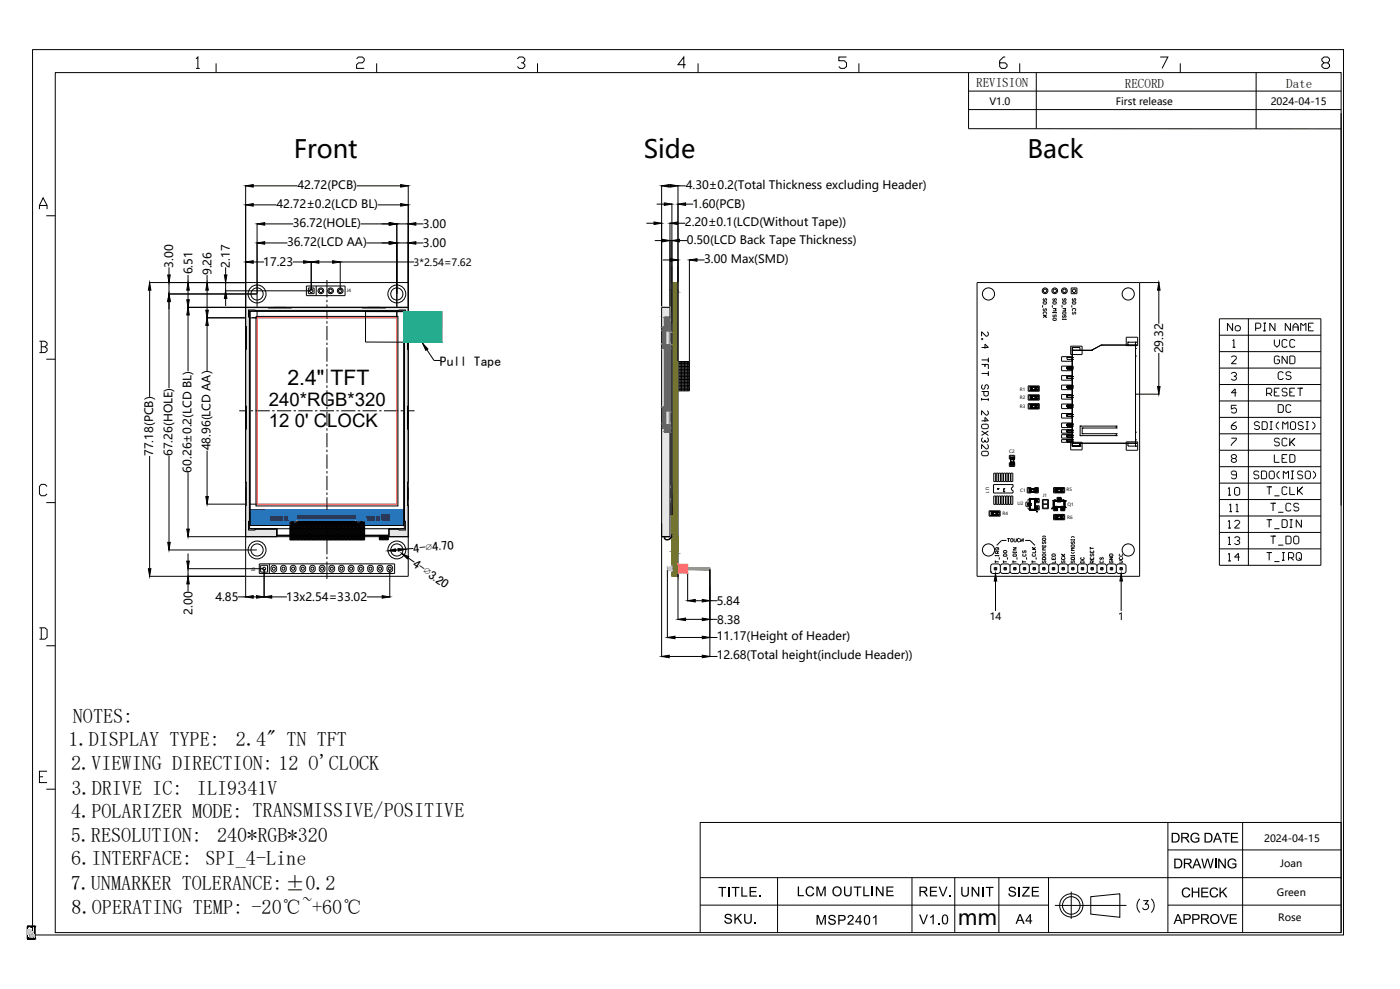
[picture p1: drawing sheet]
<svg xmlns="http://www.w3.org/2000/svg" width="841mm" height="594mm" viewBox="0 0 841 594" stroke-linecap="round" stroke-linejoin="round" font-family="sans-serif">
<!-- layer: 0 -->
<g fill="none" stroke="#000" stroke-width=".6">
<path d="M20 30h787v532h-787zM118 35l1-1v7M130 38v6M214 35l1-1h3l1 1v1l-1 2h-3l-1 1v2h5M226 38v6M311 35l1-1h2l1 1v1l-1 2h-1M314 38l1 1v1l-1 1h-2l-1-1M323 38v6M412 39h-5l4-5v7M419 38v6M509 34h-5v2h3l2 2v2l-2 1h-2l-1-1M516 38v6"/>
<path d="M604 34h-1l-2 2v4l1 1h2l1-1v-1l-1-1h-3M613 38v6M697 34h5l-4 7M709 38v6M795 38l-1-2v-1l1-1h3l1 1v1l-1 2h-3l-1 1v1l1 1h3l1-1v-1l-1-1M33 44h773v516h-773zM118 41h2M582 44v33h224M582 55h224M623 44v33M755 44v33M582 66h224"/>
<path d="M806 68v236M148 111v248M152 112h27M214 112h27M245 111v235h-156M397 111v74h5M402 112h1M407 112h5M407 111v106M24 126v-3l2-4 2 4v3M24 123h4M28 130h5"/>
<path d="M152 123h14M154 134v57M159 134h17M217 134h17M227 123h14M238 134v57M238 134h7M250 134h4M388 134h5M394 123h5M402 134v57M404 122v72"/>
<path d="M407 134h5M412 123h4M152 157h7M159 146h14M176 157h6M187 157v18M192 157h8M204 157v18M204 157h45M220 146h14M238 146h7M250 146h4"/>
<path d="M393 145h5M398 156h5M408 145h5M414 156v79h-7M419 156h4M89 170h156M90 174v64M101 177h53M102 161v4M102 170v7M113 165v5M113 174v6"/>
<path d="M124 165v5M124 174v12M135 175h52M136 161v4M136 170v5M136 179v5M184 172h23v6h-23zM185 173h4v3h-4zM190 172v6M196 168v11M627 179v1v1l1-2v2M633 179v2l1-2 1 1-1 1"/>
<path d="M639 179v2l1-2v1v1M644 173h3v3h-3zM645 179l-1 1 1 1 1-2v2M685 170v176h-98v-176h110M696 174v20M102 181v52M113 185h132M113 189v34M124 191h30M124 195v28M148 196v62M148 196v14"/>
<path d="M148 200v6M150 187h93v131h-9v3h-68v-3h-16zM150 187h93v129h-93zM154 190h85v114h-85zM161 185h84v25M161 185h14M165 185h7M175 185h-27v25M196 180v2M196 183v9M196 193v1M196 196v8"/>
<path d="M218 185h14M220 187h45v19l-45-1zM221 185h7M245 200v6M245 196v14M245 196v62M593 199l1 1v1l-1 1h-1l-2-3v3M626 183v2M627 181h2v1l-2 1zM627 189h2M627 185v1v1l1-2v2M627 189v-2l2 1-1 1"/>
<path d="M627 189l2 2M628 190l-1 1M632 183v2M633 181h2v1l-2 1zM633 185h2l-1 1 1 1h-2M633 187v1M633 188h2M633 189v1l1-1h1l-1 1M633 191h1l1 1h-2zM635 187v1M638 183v2M638 181h2v1l-1 1z"/>
<path d="M638 185h2v1v1h-2M638 191v1M638 192h2M639 189v2l1-2v1v1M639 187h1v1l-1 1zM640 191v1M644 183v2M644 181h2v1l-1 1zM645 187v-2h1v2M645 187l-1 1 1 1 1-2v2M733 191h60v149h-60zM740 194v5l-3-5v5"/>
<path d="M743 196h1h1v2l-1 1h-1l-1-1v-2zM750 191v149M754 197h3v-1v-1v-1h-3v5M759 194h1M759 199h1M760 194v5M766 194v5l-3-5v5M775 194v5l-3-5v5M777 199v-3l1-2 2 2v3M777 196h3M781 199v-5l2 2 1-2v5M786 196h2"/>
<path d="M789 194h-3v5h3M24 205h3l1 1v1l-1 1M25 208h2l1 1v2l-1 1h-3M25 205v7M28 216h5M196 206v1M196 209v8M196 219v1M256 210l5 7h4M407 218h7M407 219h7M407 217h7"/>
<path d="M408 217v18M409 217v18M410 217v18M411 217v18M412 217v18M413 217v18M414 217v18M590 216h4M590 203v1zM590 219h4v3M590 209h4l-2-2v2M592 219v1"/>
<path d="M594 215v3M641 215h3v1h-3zM641 215h.1M644 210h12l6-3h20v59h-38zM644 210h.1M644 210h12zM644 209v59zM644 215h.1M644 209h.1M644 216h.1M644 209h5v1h-5zM644 216v4"/>
<path d="M649 210h.1M649 209h-5h5M656 210h.1M662 207h.1M662 207h16M662 207l-6 3M678 206h4v1h-4zM678 206h.1M682 207h.1M682 206v62zM682 206h.1M682 214h.1"/>
<path d="M682 209h.1M696 212v20M733 211h60M733 201h60M740 215v-1h2l1 1-3 3h3M740 209h2M740 205l1-1v5M766 204v3l1 2 2-2v-3M769 215l-1-1h-2v1v3h2h1v-2h-2M773 205l-1-1h-1l-1 1v3l1 1h1l1-1M773 214v4l-3-4v4M775 214h2l1 1v3h-1h-2z"/>
<path d="M778 205l-1-1h-1l-1 1v3l1 1h1l1-1M196 222v8M196 232v1M196 234v9M407 221h7M407 233h7M407 228h7M407 220h7M407 222h7M407 223h7M407 224h7M407 225h7"/>
<path d="M407 226h7M407 227h7M407 229h7M407 230h7M407 231h7M407 232h7M407 234h7M590 235h4v2l-1 1h-1l-1-1v-2M590 224h4M590 239v2M590 240h4M590 231v1v1v1l2-1v-1v-1l2 1v1l-1 1"/>
<path d="M594 223v3M594 239v2M618 232h6v3h-6zM618 237h6v3h-6zM618 232h2v3h-2zM618 238h2v2h-2zM619 234v-2v2M619 232h.1M619 232h1v2h-1zM619 232h1zM619 240v-2v2M619 240h.1"/>
<path d="M619 238h1v2h-1zM619 240h1zM619 238h1zM619 233h4zM619 233h.1M619 234h4zM619 234h.1M619 234h1zM619 232l1 1zM619 238h4zM619 238h.1M619 240h4z"/>
<path d="M620 232h.1M620 233v1zM620 233h.1M620 233h2zM620 238v2zM620 238h.1M620 238h2zM620 234h.1M620 232v2zM620 233h2v1h-2zM620 234h2zM620 234h2h-2"/>
<path d="M620 240h.1M620 238h2v2h-2zM620 240h2zM620 240h2h-2M622 232h2v3h-2zM622 238h2v2h-2zM622 233h1h-1M622 233h.1M622 234h.1M622 233h1v1h-1zM622 232h1v2h-1zM622 232h.1"/>
<path d="M622 232v2zM622 233v1zM622 234h1zM622 232l1 1zM622 232h1zM622 238h1h-1M622 238h.1M622 240h.1M622 238h1v2h-1zM622 238v2zM622 240h1zM622 238h1z"/>
<path d="M623 234h.1M623 233h.1M623 240h.1M623 238h.1M623 232h.1M623 232v2zM623 238v2zM641 220h3h-3M641 222v-2v2M641 220h.1M641 222h.1M641 226h3h-3"/>
<path d="M641 227v-1v1M641 226h.1M641 227h.1M641 232h3h-3M641 233v-1v1M641 232h.1M641 233h.1M641 238h3h-3M641 239v-1v1M641 238h.1M641 239h.1M641 220h3v2h-3z"/>
<path d="M641 226h3v1h-3zM641 232h3v1h-3zM641 238h3v1h-3zM641 226h3M641 238h3M641 220h3M641 220v2M641 226v1M641 232v1M641 238v1M641 222h3M641 227h3"/>
<path d="M641 232h3M641 233h3M641 239h3M644 239h.1M644 238h.1M644 233h.1M644 232h.1M644 227h.1M644 226h.1M644 222h.1M644 220h.1M644 222h-3h3"/>
<path d="M644 227h-3h3M644 233h-3h3M644 239h-3h3M644 222v4M644 227v5M644 233v5M644 239v4M682 237h15M733 231h60M733 221h60M740 224h2h1l-1 2M741 226h1"/>
<path d="M742 226l1 1-1 1h-2M743 236h-3l2-2v4M761 236h2h1v-2l-1-1h-2v5M762 236l2 2M766 236h1M769 233h-3v5h3M771 224l-1-1h-1l-1 1v3l1 1h1l1-1M773 234l-1-1h-1l-1 1 1 2h1h1l-1 2h-1l-1-1M775 236h1M776 224l-1-1h-2l-1 2 1 1h2l1 1-1 1h-2l-1-1M778 233h-3v5h3M779 233h4"/>
<path d="M781 233v5M144 247h5M148 244v78h18v-4M148 244v14M148 247v7M151 247h1M153 247h9M164 247h1M166 247h9M176 247h2M179 247h9M189 247h2"/>
<path d="M192 247h9M196 244v2M196 247v9M196 257v2M202 247h2M205 247h9M215 247h1M218 247h8M228 247h1M231 247h8M241 247h1M244 247h5"/>
<path d="M245 247v7M245 244v14M245 244v78h-11v-4h10v-5h-1v-122l1-1v-4h-95v4l1 1v122h-1v5h17v4M590 253h4l-2-2v2M590 259l4 3M590 255h3h1v2l-1 1h-3v-1v-2zM593 247h1v2h-1h-1l-2-2v2M594 259l-4 3M618 242h6v4h-6zM618 243h2v2h-2zM619 245v-2v2M619 243h1v2h-1z"/>
<path d="M619 243h1zM619 243h4zM619 243h.1M619 245h4zM619 245h.1M619 245h1zM620 243v2zM620 243h.1M620 243h2zM620 245h.1M620 243h2v2h-2zM620 245h2z"/>
<path d="M620 245h2h-2M622 243h2v2h-2zM622 243h1h-1M622 243h.1M622 245h.1M622 243h1v2h-1zM622 243v2zM622 245h1zM622 243h1zM623 245h.1M623 243h.1M623 243v2z"/>
<path d="M641 243h3h-3M641 244v-1v1M641 243h.1M641 244h.1M641 249h3h-3M641 250v-1v1M641 249h.1M641 250h.1M641 255h3h-3M641 256v-1v1M641 255h.1M641 256h.1"/>
<path d="M641 258h3h-3M641 260v-2v2M641 258h.1M641 260h.1M641 243h3v1h-3zM641 249h3v1h-3zM641 255h3v1h-3zM641 258h3v2h-3zM641 243h3M641 255h3M641 243v1M641 249v1"/>
<path d="M641 255v1M641 258v2M641 244h3M641 249h3M641 250h3M641 256h3M641 258h3M641 260h3M644 260h.1M644 258h.1M644 256h.1M644 255h.1"/>
<path d="M644 250h.1M644 249h.1M644 244h.1M644 243h.1M644 244h-3h3M644 250h-3h3M644 256h-3h3M644 260h-3h3M644 244v5M644 250v5M644 256v2M644 260v1"/>
<path d="M649 256h22v1h-21v4h21v1h-22zM649 256h.1M650 257h.1M671 257h.1M671 256h.1M682 260h.1M682 260v8M733 251h60M733 241h60M740 256h2l1 1-1 1h-2v-1zM743 243h-3v3l1-1 2 1v1l-1 1h-2v-1M743 253l-3 3"/>
<path d="M757 254l-1-1h-2v2v1h2l1 1-1 1h-2v-1M758 253h2l1 1v3l-1 1h-2zM763 253h1M763 258h1M764 253v5M768 243h2l1 1v3l-1 1h-2zM768 253l-1 2v1l1 2M771 258v-5l1 2 2-2v5M776 244l-1-1h-2l-1 1v3l1 1h2l1-1M776 253h2v1v3v1h-2l-1-1v-3zM783 254l-1-1h-1l-1 2 1 1h1l1 1-1 1h-1l-1-1M784 253h2"/>
<path d="M784 258h2M785 253v5M788 253l2 2v1l-2 2M90 274v68M102 274v52M124 271v27M196 260v9M196 270v2M196 273v9M590 263v1v1v1l2-1M590 271h3l1 1v1l-1 1h-3v-1v-1zM592 264v1"/>
<path d="M593 263l1 1v1l-1 1-1-1M593 267l1 1v1l-1 1h-1l-2-3v3M606 278v2h4v-2M606 276v-3h4v3M607 274h2v2h-2zM607 277h2v3h-2zM607 278v1zM607 278h.1M607 279h.1M607 275h.1M607 276h.1M607 278v1v-1"/>
<path d="M607 276v-1v1M607 278v-2v2M607 276v2zM607 277h.1M607 275v4M607 278h2v1h-2zM607 275h2v1h-2zM607 278v1M607 279h2h-2M607 276h2v2h-2zM607 275h2h-2M607 275h2"/>
<path d="M607 279h2M608 279h.1M608 275h.1M609 279h.1M609 275h.1M609 276h.1M609 278h.1M609 275h-2h2M609 276v2zM609 277h.1M609 275v4M609 278v1v-1"/>
<path d="M609 276v-1v1M609 278v1zM609 278v-2v2M641 261h3h-3M641 263v-2v2M641 261h.1M641 263h.1M641 264h3h-3M641 265v-1v1M641 264h.1M641 265h.1M641 261h3v2h-3z"/>
<path d="M641 264h3v1h-3zM641 261v2M641 264v1M641 261h3M641 263h3M641 264h3M641 265h3M644 266h.1M644 268h.1M644 265h.1M644 264h.1M644 263h.1"/>
<path d="M644 261h.1M644 266h5v2h-5zM644 263h-3h3M644 265h-3h3M644 263v1M644 265v3M644 268h5M649 266v2v-2M649 268h.1M649 268h-5h5M649 266v2M649 266h29"/>
<path d="M649 262h.1M650 261h.1M671 262h.1M671 261h.1M678 266h4v2h-4zM678 266h.1M682 266h.1M682 268h.1M682 264h.1M733 270h60M733 261h60M740 263h3v1l-3 3v1"/>
<path d="M740 275v1v2h2l1-1-1-2M740 275v-2h2l1 1-1 1M740 275h2M766 273v5h3M769 264l-1-1h-2v1v2h2h1l-1 2h-2v-1M770 275h2M773 264l-1-1h-1l-1 1v3l1 1h1l1-1M773 273h-3v5h3M775 263v5M775 273h2l1 1v3l-1 1h-2zM775 266l3-3-2 3 2 2M28 292l-1-1h-2l-1 1v5l1 1h2l1-1"/>
<path d="M113 284v34M148 293v7M196 283v1M196 286v8M196 296v1M196 299v8M245 293v7M597 291h12v2a1 1 0 0 0-1 1 1 1 0 0 0 1 1v1h-12zM597 284h1v5h-1zM597 298h1v5h-1zM598 298h2v5h-2zM598 284h2v5h-2z"/>
<path d="M599 294h.1M600 284h1v5h-1zM600 298h1v5h-1zM601 298h2v5h-2zM601 284h2v5h-2zM603 284h1v5h-1zM603 298h1v5h-1zM603 295h.1M603 294v1M603 294h.1M604 298h1v5h-1zM604 284h1v5h-1z"/>
<path d="M606 284h1v5h-1zM606 298h1v5h-1zM607 284h1v5h-1zM607 298h1v5h-1zM618 293h2v3h-2zM619 294v1v-1M619 295h.1M619 294v1M619 294h1v1h-1zM619 294h.1M619 295h1zM619 294h1z"/>
<path d="M619 294h1M619 300v6zM619 300h3zM619 300h.1M619 300v6M619 300h3v6h-3zM619 300h3M619 293h-2v3h2M620 295h-1h1M620 294h.1M620 295h.1M620 294h-1h1"/>
<path d="M620 295h1h-1M620 294h1h-1M620 294h1v1h-1zM620 295h1zM620 294h1zM620 300h.1M621 300h-1M621 300h.1M621 295h.1M621 294h.1M621 300h-3v1M621 293h2v3h-2z"/>
<path d="M621 295h1h-1M621 294h1v1h-1zM621 294h1h-1M621 293h3v3h-3M622 295h.1M622 294h.1M622 300h.1M622 300v6M622 300v6zM622 294v1M622 295h-3M622 294h-3"/>
<path d="M622 295v-1v1M622 294v1v-1M633 293h7v3h-7zM633 293h3v3h-3zM634 295v-1v1M634 294h1v1h-1zM634 294h1zM634 294h4zM634 294h.1M634 295h4zM634 295h.1M634 295h1z"/>
<path d="M635 299h3v2h-3zM635 294h.1M635 295h.1M635 294v1zM635 294h2v1h-2zM635 295h2zM635 295h2h-2M635 294h2zM635 294h2h-2M636 299h1v1h-1zM636 299h.1M636 299h1h-1"/>
<path d="M637 299h.1M637 299v2zM637 293h2v3h-2zM637 294h1h-1M637 294h.1M637 295h.1M637 294h1v1h-1zM637 294v1zM637 295h1zM637 294h1zM638 295h.1M638 294h.1"/>
<path d="M638 294v1zM733 290h60M733 280h60M738 294l1-1v4M738 297h1M742 294v-1h2l1 1v3h-1h-2zM743 285h-3v-1v-1h2l1 1v3l-1 1h-2v-1M756 284l-1-1h-1l-1 1 1 1h1l1 1-1 2h-1l-1-1M758 283h2l1 1v3l-1 1h-2zM761 292h3M762 292v5M763 283h2l1 1v3l-1 1h-2l-1-1v-3z"/>
<path d="M766 298h3M769 283l-2 1v2l2 2M771 288v-5l1 1 2-1v5M773 293l-1-1h-1l-1 1v3l1 1h1l1-1M775 292v5h3M776 283h1M776 288h1M776 283v5M779 292v5M779 296l4-4-3 3 3 2M783 284l-1-1h-2l-1 1 1 1h2l1 1-1 2h-2l-1-1M784 284l1-1h1l1 1v3l-1 1h-1l-1-1z"/>
<path d="M789 283l1 1v2l-1 2M28 302h5M124 303h30M150 310h.1M150 309h.1M150 318h93M153 318h.1M174 314l1 1-1 1 8 8M174 314h45v10l-9-9M174 320l2 1M174 314v10M174 314h.1"/>
<path d="M175 314h.1M175 314h1l8 8M175 314v1zM175 315h-1l9 9M175 314l-1 1 10 9 2-2M175 314h1v1l-1-1zM176 314v1M176 314h.1M176 315h.1M176 315l8 7M176 314l11 10M177 314h-1"/>
<path d="M177 314l2 1M178 314l-4 3 7 7M178 314h1M178 314l-4 4 5 4M179 314h.1M179 314l-5 5 4 3M179 314v1zM179 313v2zM179 315l-5 4M179 315h1M179 315h.1M179 314l1 1"/>
<path d="M180 314h.1M180 314v1zM180 313v2zM180 314h-1M180 315l9 9M180 314l-1 1M180 315l-6 6M180 314l1 1zM180 313l1 2zM181 315l9 9M181 314l9 10M181 314l1 1"/>
<path d="M181 314v1zM181 313v2zM181 314h.1M181 314h1M182 315l-8 7 3 2 2-2M182 314v1zM182 313v2zM182 314l-1 1M182 315h.1M182 314h.1M182 315l-8 8 2 1 2-2M182 314l2 1"/>
<path d="M182 315h1M183 314h-1M183 314v1zM183 313v2zM183 315h.1M183 314h1M183 315l-7 6M183 315l7 7M183 314h.1M183 314l1 1zM183 313l1 2zM183 314v1"/>
<path d="M183 315l-7 7M184 314v1zM184 313v2zM184 315l9 9 9-9M184 314h.1M184 314v1M184 315h.1M184 314l1 1zM184 313l1 2zM185 315l7 7M185 314v1M185 314h.1"/>
<path d="M185 314v1zM185 313v2zM185 315l-7 7M185 314l-10 10M185 315h.1M185 314l1 1zM185 313l1 2zM186 315l7 7M186 315h.1M186 314h.1M186 314v1zM186 313v2z"/>
<path d="M186 315l9 9M186 314h1M186 314l1 1M187 314h-1M187 314v1zM187 313v2zM187 314l-8 8M187 315h.1M187 314h.1M187 315l-10 9-2-2M187 315l7 7M187 314l10 10"/>
<path d="M187 314l1 1M188 314v1zM188 313v2zM188 314h.1M188 314l-1 1M188 315l-10 9M188 315h.1M188 314l1 1zM188 313l1 2zM188 315l-9 9M189 315h.1M189 314h.1"/>
<path d="M189 314v1zM189 313v2zM189 315l10 9M189 314l1 1M190 314h.1M190 314v1zM190 313v2zM190 314h-1M190 314l-1 1M190 315h.1M190 315l-9 9M190 315l10 9 9-9"/>
<path d="M190 314l1 1M190 314l2 1M191 314v1zM191 313v2zM191 314h-1M191 314l-1 1M191 315l-7 7M191 315l7 7M191 314h.1M191 314l1 1zM191 313l1 2zM191 315h.1"/>
<path d="M192 314h.1M192 314h-1M192 314v1zM192 313v2zM192 315h.1M192 315l9 9M192 314l1 1zM192 313l1 2zM193 315h.1M193 314h.1M193 314v1zM193 313v2z"/>
<path d="M193 315l7 7M193 315h1M193 314h-1M193 315l-7 7M193 314h1M194 314v1zM194 313v2zM194 314l-11 10M194 315h-1M194 315l7 7M194 314v1M194 314h.1"/>
<path d="M194 315l-9 9-9-9M194 315h.1M194 315l10 9M194 314l1 1M194 314h1M195 314v1zM195 313v2zM195 314h-1M195 315l-9 9M195 315h.1M195 314h.1M195 314l-1 1"/>
<path d="M195 314l1 1zM195 313l1 2zM195 315l9 9M196 315l9 9M196 314h.1M196 314v1zM196 313v2zM196 314l1 1M196 314h1M196 309v1M196 312v8M197 314h-1"/>
<path d="M197 314v1zM197 313v2zM197 314l-10 10M197 315h.1M197 314h.1M197 315l-10 9M197 315l9 9M197 314v1M197 315l-7 7M197 314h1M198 314v1zM198 313v2z"/>
<path d="M198 314h-1M198 315l9 9 2-2M198 314v1M198 314h.1M198 315h.1M198 315l-9 9M198 314l1 1zM198 313l1 2zM199 315h.1M199 314h.1M199 314v1zM199 313v2z"/>
<path d="M199 314l1 1M199 314h1M199 314l1 1zM199 313l1 2zM200 314h.1M200 314v1zM200 313v2zM200 314l-1 1 8 7M200 315l-7 7M200 315l8 7M200 315l9 9M200 314l1 1z"/>
<path d="M200 313l1 2zM200 315l-9 9-9-9M201 314v1M201 314v1zM201 313v2zM201 315h.1M201 314h1M201 315l-7 7M201 315h1M201 314h.1M202 314v1zM202 313v2z"/>
<path d="M202 314l-1 1M202 315h-1M202 315l7 7M202 314h.1M202 315h.1M202 315h1M202 314h1M203 314h.1M203 314v1zM203 313v2zM203 314h-1M203 315l9 9"/>
<path d="M203 315h.1M203 315l-9 9M203 314l1 1zM203 313l1 2zM203 314l-1 1M204 315l9 9M204 314l9 10M204 314l1 1M204 314v1zM204 313v2zM204 314h.1M204 314h1"/>
<path d="M205 314v1zM205 313v2zM205 315l-9 9M205 315h.1M205 314h.1M205 314l-1 1M205 314l-10 10M205 315h1M205 314h1M206 314h-1M206 314v1zM206 313v2z"/>
<path d="M206 315h-1M206 314h.1M206 315h.1M206 315l7 7M206 314l1 1zM206 313l1 2zM206 314l1 1M207 314h.1M207 314v1zM207 313v2zM207 315l-10 9M207 315l7 7"/>
<path d="M207 314v1M207 314l1 1M207 314l1 1zM207 313l1 2zM208 315l7 7M208 314h.1M208 314v1zM208 313v2zM208 314l-8 8M208 315l-7 7M208 315h.1M208 315l10 9"/>
<path d="M208 314h1M209 314v1zM209 313v2zM209 314h-1M209 315h-1M209 315l7 7M209 314h.1M209 314l1 1M209 314h1M210 314h-1M210 314v1zM210 313v2z"/>
<path d="M210 315l-10 9-2-2M210 314l-1 1M210 315h.1M210 314h1M210 314h.1M210 315h1M211 314v1zM211 313v2zM211 315l8 8M211 314v1M211 314h.1M211 314l-1 1"/>
<path d="M211 315l-9 9M211 315h.1M211 314l1 1zM211 313l1 2zM211 314l-10 10M212 315h.1M212 314h.1M212 314v1zM212 313v2zM212 315l7 7M212 314l1 1M213 314h.1"/>
<path d="M213 314v1zM213 313v2zM213 314h-1M213 315l-9 9M213 315h.1M213 314l1 1zM213 313l1 2zM213 314l-1 1M214 315l5 6M214 315l-7 7M214 314v1zM214 313v2z"/>
<path d="M214 314h.1M214 314l5 5M214 314l5 4M215 314l-1 1 5 5M215 314l4 4M215 314l-1 1M216 314h1h1M216 314l-11 10M217 314l-9 8M217 314h2h-2v1zM217 314v1zM217 314h.1"/>
<path d="M217 315l-8 7M217 315l-9 9-9-9-7 7M217 314v1M217 314h1zM217 315l2 2M218 315l1 1M218 314l1 1M219 314l-10 10-2-2M219 315l-9 9M219 316l-9 8M219 316l-6 6M219 317l-5 5"/>
<path d="M219 318l-4 4M219 319l-5 5M219 320l-3 2M238 318h.1M243 310h.1M243 309h.1M594 307h7v3h-7zM595 307h2v3h-2zM596 309v-1v1M596 308h.1M596 309h.1M596 308v1z"/>
<path d="M596 308h3zM596 309h3zM596 308h3v1h-3zM596 309h3h-3M598 307h2v3h-2zM599 308h.1M599 309h.1M599 308v1zM617 303h.1M617 302h1v1h-1zM617 302h.1M617 303v-1v1"/>
<path d="M618 305v1h3M618 302h.1M618 303h.1M618 303h-1h1M618 302h-1h1M618 302v1M618 302v1zM618 302h1M618 303h1M618 302l1 1zM619 302v1M619 302v1z"/>
<path d="M619 303h.1M619 302h.1M619 302h-1M619 303h-1M619 306h.1M619 305h.1M619 304h.1M619 301h.1M619 306h3zM619 302h-3v2h3M620 306h.1M620 306h1"/>
<path d="M621 306h.1M622 302h2v-3h-2v7M622 304h2v2h-5M622 306h.1M622 306h-3h3M622 305h.1M622 304h.1M622 303h.1M622 302h.1M622 301h.1M622 300v1zM622 305v1z"/>
<path d="M622 300v1M622 305v1M622 300h1M622 301h1M622 305h1M622 306h1M623 301h.1M623 300h.1M623 300v1zM623 306h.1M623 305h.1M623 305v1z"/>
<path d="M623 300v1M623 305v1M623 301v-1v1M623 305v1v-1M626 300h4v6h-4zM627 300h2v3h-2zM627 303h2v2h-2zM633 301v4zM633 301h.1M633 305v-4v4M633 305h.1M633 304h2v3h-2z"/>
<path d="M633 301h3h-3M633 301h7zM633 305h7zM633 309h7v3h-7zM633 301v4M633 304h.1M633 304v1M633 302h.1M633 301h6h-6M633 305h6zM633 305h6M633 301h6"/>
<path d="M633 303h.1M633 301h6v3h-6zM633 301h6zM633 304h6l-6 1M633 309h3v3h-3zM633 305h2zM633 305h2h-2M633 305h2M633 305h2v1h-2zM633 306h.1M633 306h2h-2M633 305v1v-1"/>
<path d="M634 305h.1M634 301h.1M634 304v1M634 300h-1v3M634 312v-2v2M634 310h1v2h-1zM634 310h1zM634 310h4zM634 310h.1M634 312h4zM634 312h.1M634 312h1z"/>
<path d="M635 305h.1M635 306h.1M635 305h-2M635 305v1zM635 301h.1M635 304v1M635 310h.1M635 312h.1M635 310v2zM635 310h2v2h-2zM635 312h2zM635 312h2h-2"/>
<path d="M635 310h2zM635 310h2h-2M636 301h.1M636 301h1zM636 301h1h-1M636 300h.1M636 300h1zM636 300l1 1M636 300v1M636 300v-1v1M636 300h1M636 301h1"/>
<path d="M636 305h.1M636 304v1M636 301v-1v1M637 301h.1M637 301v-1v1M637 304v1M637 305h.1M637 300v1M637 300l-1 1M637 300h.1M637 300h-1h1M637 309h2v3h-2z"/>
<path d="M637 304h3v3h-3zM637 310h1h-1M637 310h.1M637 312h.1M637 310h1v2h-1zM637 310v2zM637 312h1zM637 310h1zM638 301h.1M638 304v1M638 305h.1M638 305h-3h3"/>
<path d="M638 305h1zM638 305h1h-1M638 305h1M638 305h1v1h-1zM638 306h.1M638 306h1h-1M638 305v1v-1M638 312h.1M638 310h.1M638 310v2zM638 300h1v3M639 305h.1"/>
<path d="M639 306h.1M639 305h-1M639 305v1zM639 301h.1M639 304v1M639 301v4M639 304h.1M639 303h.1M639 302h.1M639 301l1 4zM639 304l1 1M639 305h1"/>
<path d="M639 301h1M640 301h.1M640 305h-1M640 305h.1M640 301h-3h3M640 305h-1h1M640 301h-1M640 305v-4v4M733 320h60M733 310h60M733 300h60M738 313h1v4"/>
<path d="M738 317h1M739 307h1M739 303v4M742 313h2h1v1l-3 3h3M742 307h2M742 303h1v4M761 312h3M762 312v5M763 302h3M765 302v5M766 318h3M768 308h3"/>
<path d="M770 312h2l1 1v3l-1 1h-2zM775 312h1M775 317h1M776 303l-1-1h-2l-1 1v3l1 1h2l1-1M776 312v5M780 303l-1-1h-1l-1 1 1 2h1h1l-1 2h-1l-1-1M782 312v5l-3-5v5M101 330h53M113 322h132M113 332v5M156 339h81v6h-81zM157 340h4v4h-4z"/>
<path d="M162 339v5M166 322h68M166 320h.1M173 321v1M174 321l1 1M174 320l2 2M174 320l5-5 7 7M174 324h45M175 322l-1 2h1M176 321l3 3M176 322l-2 2M176 322l2 2"/>
<path d="M176 321l-1 1M178 322l2 2M179 322l2 2M180 324l9-9 9 9M184 322l-2 2M184 322l2 2M186 322l2 2M190 322l-2 2M190 322l2 2 2-2M192 322l-2 2M192 322l2 2M193 322l-2 2"/>
<path d="M193 322l2 2M194 322l2 2M196 322v1M196 334v2M196 337v11M198 322l-2 2v9M198 322l7-7 9 9M200 322l-2 2M200 322l2 2M201 322l-2 2M201 322l2 2M207 322l-2 2"/>
<path d="M208 322l-2 2M208 322l2 2M209 322l2 2M213 322l-2 2M214 322l-2 2M215 322l-2 2M215 322l2 2M216 322l-2 2M216 322l2 2M219 321l-3 3-2-2M219 321l-4 3-2-2M219 322l-2 2"/>
<path d="M219 322l-7-7-9 9M219 321h.1M219 323l-1 1M219 324h.1M227 321v1M228 322l2 2M228 322h.1M228 321v1M229 321l1 1M229 322l1-1v1M229 322l-1 1 1 1M229 322l-1-1v3h5"/>
<path d="M229 322l2 2M229 321l-1 1M230 322v-1l1 1M230 322l-2 2M230 322l1 2M230 322l1-1 1 1M230 322l2 2M231 322l1-1 1 2-1 1M231 322l-2 2M231 322l2 2M232 322l-2 2M232 322l1 2"/>
<path d="M233 321v1l-2 2M233 321l-1 1M233 321v3M234 320h.1M238 330h1M238 330v1M239 330h-1M245 335l4 3M248 329l-4 1M397 323v72M404 322l-1 1a2.2 2.2 0 0 1-2 1 2.2 2.2 0 0 1-2-2M404 321a2.5 2.5 0 0 1-1 3 2.5 2.5 0 0 1-4-1v-1"/>
<path d="M407 339v33M598 329h2v1h-2zM598 334h2M598 337h2M598 333v1M598 337v1M599 332v-1h-1v1h2M600 333v1M600 331l-1 1M600 329l-1 1M600 335v1M603 333h1l1 1h-2z"/>
<path d="M603 331h1l1 1h-2zM603 337h2M603 337v1M605 325h-3l-3 3M605 323h1M605 335v1M606 323v3M607 324h2l-1 2-1-1zM609 329h2l-2 1h2M609 333h1l1 1h-2zM609 337h2M609 331v1"/>
<path d="M609 337v1M609 332h2M609 323l1 3 1-1v-2M611 331v1M611 335v1M613 324h-2v1h2M613 324h2M613 323v3M614 337h2M614 337v1M615 323v3M615 333v1h1v-1"/>
<path d="M615 331l-1 1h1l1-1v1M616 325h3l3 3M617 335v1M620 337v1M620 337h2M620 330h2M620 333v1h2v-1M622 331v1h-2M622 329l-1 1-1-1 1 1M622 335v1M626 323l1-1 1 1M626 324l2-1v1l-1 1z"/>
<path d="M626 335h2v1h-2zM626 333h2v1h-1zM626 331l1 1 1-1M626 328h.1M626 328h2M627 325l-1 1 1 1 1-2v2M627 337l-1 1h1l1-1v1M628 329h-2l1 1h-1h2M628 328h.1M632 335v1h2v-1M632 333h2v1h-2zM633 335v1"/>
<path d="M634 337v1h-2M638 334h2M638 333l1 1M638 337v1l1-1v1M638 335v1h1v-1M640 333l-1 1M643 324h2M643 324v1M643 333v1M643 334h2M643 332h1h1M643 323l1-1 1 1"/>
<path d="M644 327h1v1l-1 1zM644 325v2l1-2v1v1M644 337v1l1-1v1M644 335h1v1h-2zM645 329h-2l1 1-1 1h2M645 324v1M645 333v1M649 337h2v1h-2zM650 335v1h1v-1M655 335v1h2v-1M655 329v1M655 331v1h2v-1"/>
<path d="M655 329h2M655 333v1h1l1-1v1M656 331v1M656 335v1M656 338v-1h-1v1h2M657 337h-1M661 335v1l1-1v1M661 337v1h2l-1-1M667 333h1l1 1h-2zM667 335h2l-2 1h2M667 337v1h1l1-1h-1M672 337h2v1h-2"/>
<path d="M673 335v1h1v-1M673 333v1h1v-1M733 330h60M738 337h1M738 323l1-1v5M738 333l1-1v5M738 327h1M742 323v-1h2l1 1-1 2M743 325h1M744 325l1 1-1 1h-2v-1M745 335h-3l2-3v5M763 322h3"/>
<path d="M765 322v5M768 327h3M772 322h3l1 1v3l-1 1h-3zM778 322h1l1 1v3l-1 1h-1l-1-1v-3zM113 342h46M113 342v4M113 351v4M143 359h5M152 359h2M159 342v17M163 359h9M220 359h10"/>
<path d="M234 342v17M401 342v41M413 345v16M426 342v53M598 349v18M674 349v18M24 377h3l1 1v5l-1 1h-3M25 377v7M412 372h10M418 361h4M426 361h5M426 372h5"/>
<path d="M28 388h5M402 394h20M405 383h17M426 383h5M426 394h5M24 467h2M28 474h5M28 463h-4v7h4M702 494v66M746 494v66M702 511h104M421 527h385"/>
<path d="M467 527v33M548 527v33M574 527v33M600 527v33M630 527v33M644 536v16M655 539l18-2v14l-18-2zM685 540l-1 1-1 3 1 3 1 1M692 540l1 1v3v3l-1 1M16 556v8v-8M16 556h.1M17 557h.1"/>
<path d="M17 556h.1M18 559h.1M18 557h.1M19 557h.1M19 560h.1M21 557h.1M21 556h.1M21 556h-5h5M421 544h209M634 544h43M687 541h3l-2 2a1.8 1.8 0 0 1 2 2 1.8 1.8 0 0 1-2 2 1.8 1.8 0 0 1-2-2M702 544h104"/>
<path d="M16 564h.1M16 564h5h-5M17 563h.1M17 564h.1M18 564h.1M18 561h.1M18 563h.1M18 562h.1M19 564h.1M19 562h.1M19 562h1M20 562h.1"/>
<path d="M20 564h.1M20 563h.1M20 562v1M20 562h-1M21 563h.1M21 564h.1M21 564v-8v8M421 560v-66h385v66"/>
<circle cx="154" cy="177" r="5"/>
<circle cx="154" cy="177" r="4"/>
<circle cx="187" cy="175" r="1"/>
<circle cx="193" cy="175" r="1.7"/>
<circle cx="193" cy="175" r="1"/>
<circle cx="199" cy="175" r="1.7"/>
<circle cx="199" cy="175" r="1"/>
<circle cx="204" cy="175" r="1.7"/>
<circle cx="204" cy="175" r="1"/>
<circle cx="238" cy="177" r="5"/>
<circle cx="238" cy="177" r="4"/>
<circle cx="594" cy="177" r="4"/>
<circle cx="628" cy="175" r="1.7"/>
<circle cx="628" cy="175" r="1"/>
<circle cx="634" cy="175" r="1.7"/>
<circle cx="634" cy="175" r="1"/>
<circle cx="639" cy="175" r="1.7"/>
<circle cx="639" cy="175" r="1"/>
<circle cx="645" cy="175" r="1"/>
<circle cx="678" cy="177" r="4"/>
<circle cx="623" cy="307" r=".3"/>
<circle cx="632" cy="305" r=".3"/>
<circle cx="154" cy="330" r="5"/>
<circle cx="154" cy="330" r="4"/>
<circle cx="238" cy="330" r="5"/>
<circle cx="238" cy="330" r="4"/>
<circle cx="594" cy="330" r="4"/>
<circle cx="678" cy="330" r="4"/>
<circle cx="159" cy="342" r=".9"/>
<circle cx="164" cy="342" r=".9"/>
<circle cx="165" cy="342" r="1.9"/>
<circle cx="170" cy="342" r="1.9"/>
<circle cx="170" cy="342" r=".9"/>
<circle cx="176" cy="342" r="1.9"/>
<circle cx="176" cy="342" r=".9"/>
<circle cx="182" cy="342" r="1.9"/>
<circle cx="182" cy="342" r=".9"/>
<circle cx="187" cy="342" r="1.9"/>
<circle cx="188" cy="342" r=".9"/>
<circle cx="193" cy="342" r="1.9"/>
<circle cx="194" cy="342" r=".9"/>
<circle cx="199" cy="342" r="1.9"/>
<circle cx="199" cy="342" r=".9"/>
<circle cx="205" cy="342" r="1.9"/>
<circle cx="205" cy="342" r=".9"/>
<circle cx="211" cy="342" r="1.9"/>
<circle cx="211" cy="342" r=".9"/>
<circle cx="217" cy="342" r="1.9"/>
<circle cx="217" cy="342" r=".9"/>
<circle cx="222" cy="342" r="1.9"/>
<circle cx="223" cy="342" r=".9"/>
<circle cx="228" cy="342" r="1.9"/>
<circle cx="228" cy="342" r=".9"/>
<circle cx="234" cy="342" r="1.9"/>
<circle cx="234" cy="342" r=".9"/>
<circle cx="17" cy="557" r=".1"/>
<circle cx="18" cy="559" r=".1"/>
<circle cx="18" cy="557" r="0"/>
<circle cx="19" cy="557" r="0"/>
<circle cx="21" cy="557" r=".1"/>
<circle cx="644" cy="544" r="5"/>
<circle cx="644" cy="544" r="7"/>
<circle cx="17" cy="563" r=".1"/>
<circle cx="17" cy="564" r="0"/>
<circle cx="18" cy="564" r="0"/>
<circle cx="18" cy="561" r="0"/>
<circle cx="19" cy="564" r="0"/>
<circle cx="20" cy="564" r="0"/>
<circle cx="21" cy="563" r=".1"/>
</g>
<path d="M532 533h5h-4v2h3v1h-3v2h4h-5z" fill="#000"/>
<g fill="#000" stroke="#000" stroke-width=".6">
<path d="M148 112l4-1v1zM241 111l4 1h-4zM397 112l5-1v1zM403 111l4 1h-4zM148 123l4-1v2zM154 134h5v1zM234 134h4l-4 1zM241 122l4 1-4 1zM245 134h5v1zM393 133l4 1-4 1zM399 122l5 1h-5zM402 134l5-1v2z"/>
<path d="M407 123l5-1v1zM148 157h4v1zM154 146l5-1v2zM182 157h5l-5 1zM187 157h5v1zM200 157h4l-4 1zM234 145l4 1-4 1zM245 146l5-1v2zM398 144l4 1h-4zM403 155l4 1-4 1zM404 145l4-1v1zM414 156l5-1v2z"/>
<path d="M90 170l1 4h-2zM101 165h1v5zM113 170l1 4h-2zM124 170l1 4h-1zM136 175v4h-1zM135 165h1v5zM696 170l1 4h-2zM102 177v4h-1zM113 185l1 4h-2zM112 180h2l-1 5zM124 191l1 4h-1zM124 186h1l-1 5z"/>
<path d="M254 206l3 4h-1zM695 232h2l-1 5zM124 298h1l-1 5zM112 318h2l-1 4zM101 326h1v4zM112 337h2l-1 5zM233 331l5-1v1zM239 330h5l-5 1zM241 332l5 2-1 2zM89 342h2l-1 4zM113 346l1 5h-2zM148 359l4-1v1z"/>
<path d="M154 358l5 1h-5zM159 359l4-1v1zM230 358l4 1h-4zM598 344l1 5h-2zM674 344v5h-1zM407 372l5-1v2zM413 361l5-1v2zM422 360l4 1-4 1zM422 371l4 1-4 1zM397 394h5v1zM401 383l4-1v2zM422 382l4 1-4 1z"/>
<path d="M422 394h4l-4 1z"/>
<path d="M402 194l2 115v-115zM402 194l2 115h-2z"/>
</g>
<g fill="#727430" stroke="#727430" stroke-width=".6">
<path d="M404 170l3 4v-4zM404 170l3 4h-3z"/>
<path d="M404 174l3 1v-1zM404 174l3 1h-3z"/>
<path d="M404 175l3 156v-156zM404 175l3 156h-3z"/>
<path d="M404 331l3 1v-1zM404 331l3 1h-3z"/>
<path d="M404 332l3 14v-14zM404 332l3 14h-3z"/>
</g>
<path d="M404 160v186h3v-186M404 170h3" fill="none" stroke="#727430" stroke-width=".6"/>
<g fill="#939598" stroke="#939598" stroke-width=".6">
<path d="M413 341h13zM413 341h13z"/>
<path d="M413 341l13 1v-1zM413 341l13 1h-13z"/>
<path d="M413 342h13zM413 342h13z"/>
<path d="M401 341l1 1v-1zM401 341l1 1h-1z"/>
</g>
<path d="M17 559h1v2h-1zM17 561h1zM18 562h.1M19 562v1M19 563h.1M19 562h.1M19 562h1M20 562h.1" fill="none" stroke="#545454" stroke-width=".6"/>
<path d="M19 562h.1M19 562h1M20 562h.1M20 562h-1" fill="none" stroke="#808080" stroke-width=".6"/>
<path d="M19 562h.1M19 563h.1" fill="none" stroke="#cbd2ef" stroke-width=".6"/>
<path d="M19 560h.1M18 563h.1M18 562h.1M20 563h.1" fill="none" stroke="#191919" stroke-width=".6"/>
<path d="M19 560h.1M18 562h.1M18 563h.1M18 562v1M20 563h.1" fill="none" stroke="#c4c4c4" stroke-width=".6"/>
<path d="M19 560h.1M18 563h.1M18 562h.1M20 563h.1" fill="none" stroke="#d7d0c0" stroke-width=".6"/>
<path d="M19 562h.1M20 562h.1M20 563h.1M20 562v1" fill="none" stroke="#e87108" stroke-width=".6"/>
<path d="M18 562h.1M18 563h.1M19 562h.1M19 562h1M20 562h.1M20 563h.1" fill="none" stroke="#c0c0c0" stroke-width=".6"/>
<g fill="none" stroke="#ccc" stroke-width=".6">
<path d="M17 559v2M17 559h1v2M17 559h1v2h-1M17 559h.1M17 559h1M18 559h.1M18 559v2M18 560h.1M18 559v1M17 561h.1M17 561h1M17 561h1z"/>
<path d="M18 561h.1M18 561h-1"/>
</g>
<!-- layer: BottomOverlay -->
<g fill="none" stroke="#000" stroke-width=".6">
<path d="M601 340l-1-1h-4l-1 1v4M601 340l1-1h4l1 1M601 340v4M607 340l1-1h4l1 1M607 340v4M613 340v-1h4l1 1M613 340v4M618 340l1-1h4l1 1M618 340v4M624 340l1-1h4l1 1M624 340v4M630 340l1-1h4l1 1"/>
<path d="M630 340v4M636 340l1-1h4l1 1M636 340v4M642 340l1-1h3l1 1M642 340v4M647 340l1-1h4l1 1M647 340v4M653 340l1-1h4l1 1M653 340v4M659 340l1-1h4l1 1M659 340v4M665 340l1-1h4l1 1"/>
<path d="M665 340v4M671 340l1-1h4v1v4h-4h-1M671 340v4M761 332h3M762 332v5M766 337h3M770 332h2M770 337h2M771 332v5M774 335h2l1-1v-1l-1-1h-2v5M776 335l1 2M779 332h2l1 1v3l-1 1h-2v-1v-3z"/>
<path d="M780 335l2 2M595 344h.1M595 344h1h4h1M597 341h2v1h-2zM598 341v1zM601 344h1h4h1M603 341h2v1h-2zM603 341h1v1h-1zM607 344h1h4h1M609 341h1v1h-1zM613 344h4h1M615 341h1v1h-1z"/>
<path d="M618 344h1h4h1M621 341h1v1h-1zM624 344h1h4h1M626 341h2v1h-2zM627 341v1zM630 344h1h4h1M632 341h2v1h-2zM633 341v1zM636 344h1h4h1M638 341h1v1h-1zM642 344h1h3h1M644 341h1v1h-1z"/>
<path d="M647 344h1h4h1M650 341h1v1h-1zM653 344h1h4h1M655 341h2v1h-2zM656 341v1zM659 344h1h4h1M661 341h2v1h-2zM662 341v1zM665 344h1h4h1M667 341h1v1h-1zM673 341h1v1h-1z"/>
</g>
<!-- layer: 0 -->
<g fill="#e5e5e6" stroke="#e5e5e6" stroke-width=".6">
<path d="M243 196h2v10z"/>
<path d="M232 185h13zM232 185h13z"/>
<path d="M175 185h43zM175 185h43z"/>
<path d="M148 185h13zM148 185h13z"/>
<path d="M148 185l97 1v-1zM148 185l97 1h-97z"/>
<path d="M153 186h87zM153 186l86 1z"/>
<path d="M244 186l1 1v-1zM244 186l1 1h-1zM244 187h1zM244 187h1z"/>
<path d="M244 187l1 3v-3zM244 187l1 3h-1z"/>
<path d="M148 186l1 4v-4zM148 186l1 4h-1z"/>
<path d="M244 190l1 1v-1zM243 191l1-1 1 1z"/>
<path d="M148 190l2 1zM148 190l2 1h-2z"/>
<path d="M243 191l2 5v-5zM243 191l2 5h-2z"/>
<path d="M148 191l2 5v-5zM148 191l2 5h-2z"/>
<path d="M243 206h2zM243 206h2zM243 196l2 10h-2z"/>
<path d="M243 206l2 4v-4zM243 206l2 4h-2z"/>
<path d="M148 196l2 14v-14zM148 196l2 14h-2z"/>
<path d="M243 210l2 34v-34zM243 210l2 34h-2z"/>
<path d="M148 210l2 34v-34zM148 210l2 34h-2z"/>
<path d="M243 244l2 14v-14zM243 244l2 14h-2z"/>
<path d="M148 244l2 14v-14zM148 244l2 14h-2z"/>
<path d="M243 258l2 32v-32zM243 258l2 32h-2z"/>
<path d="M148 258l2 32v-32zM148 258l2 32h-2z"/>
<path d="M243 290l2 14v-14zM243 290l2 14h-2z"/>
<path d="M148 290l2 14v-14zM148 290l2 14h-2z"/>
<path d="M243 304l2 9v-9zM243 304l2 9h-2z"/>
<path d="M148 304l2 9v-9zM148 304l2 9h-2z"/>
<path d="M243 313h2zM243 313h2z"/>
<path d="M148 313h2zM148 313h1z"/>
<path d="M244 313l1 5v-5zM244 313l1 5h-1z"/>
<path d="M234 318h6h-1zM234 318h6h-6z"/>
<path d="M153 318h13zM153 318h13h-13z"/>
<path d="M148 313l1 5v-5zM148 313l1 5h-1z"/>
<path d="M234 318l11 4v-4zM234 318l11 4h-11z"/>
<path d="M148 318l18 4v-4zM148 318l18 4h-18z"/>
<path d="M397 185h5zM397 185h5z"/>
<path d="M397 185l5 5v-5zM397 185l5 5h-5z"/>
<path d="M399 190l3 1zM399 190l3 1z"/>
<path d="M397 190l2 1zM397 190l2 1z"/>
<path d="M399 191v5v-5zM399 191v5z"/>
<path d="M397 191l2 5v-5zM397 191l2 5h-2z"/>
<path d="M397 196h2zM397 196h2z"/>
<path d="M397 196h2zM397 196l2 1z"/>
<path d="M397 197h1zM397 197h1z"/>
<path d="M397 197l1 12v-12zM397 197l1 12h-1z"/>
<path d="M397 209h1zM397 209h1z"/>
<path d="M397 209h2zM397 209h2z"/>
<path d="M397 209l2 1zM397 209l2 1z"/>
<path d="M397 210h2zM397 210h2z"/>
<path d="M399 210v34v-34zM399 210v34z"/>
<path d="M397 210l2 34v-34zM397 210l2 34h-2z"/>
<path d="M397 244h2zM397 244h2z"/>
<path d="M397 244h2zM397 244h2z"/>
<path d="M397 244h2zM397 244l2 1z"/>
<path d="M397 245h1zM397 245h1z"/>
<path d="M397 245l1 12v-12zM397 245l1 12h-1z"/>
<path d="M397 257h1zM397 257h1z"/>
<path d="M397 257h1zM397 257h1z"/>
<path d="M397 257h2zM397 257h2z"/>
<path d="M397 257l2 1zM397 257l2 1z"/>
<path d="M397 258l2 1v-1zM397 258l2 1h-2z"/>
<path d="M397 259h2zM397 259h2z"/>
<path d="M397 259l2 1zM397 259l2 1z"/>
<path d="M397 260l5 33v-33zM397 260l5 33h-5z"/>
<path d="M401 293l1 7v-7zM401 293l1 7h-1z"/>
<path d="M397 293l3 7v-7zM397 293l3 7h-3z"/>
<path d="M397 300l5 15v-15zM397 300l5 15h-5z"/>
<path d="M397 315l5 7v-7zM397 315l5 7h-5z"/>
<path d="M400 200l1 6v-6zM400 200l1 6h-1z"/>
<path d="M400 247l1 7v-7zM400 247l1 7h-1z"/>
<path d="M400 293l1 7v-7zM400 293l1 7h-1z"/>
</g>
<!-- layer: TopOverlay -->
<path d="M162 344v1" fill="none" stroke="#ff0" stroke-width=".6"/>
<!-- layer: 0 -->
<g fill="#2776bb" stroke="#2776bb" stroke-width=".6">
<path d="M150 306l93 3v-3zM150 306l93 3h-93z"/>
<path d="M150 309l80 1v-1zM150 309l80 1h-80z"/>
<path d="M213 310h17zM213 310h17h-17z"/>
<path d="M150 310h29zM150 310h29h-29z"/>
<path d="M213 310l8 1v-1zM213 310l8 1h-8z"/>
<path d="M173 310l6 1v-1zM173 310l6 1h-6z"/>
<path d="M173 311l48 1v-1zM173 311l48 1h-48z"/>
<path d="M234 309l9 3v-3zM234 309l9 3h-9z"/>
<path d="M228 310l2 2v-2zM228 310l2 2h-2z"/>
<path d="M225 310l1 2v-2zM225 310l1 2h-1z"/>
<path d="M222 310l1 2v-2zM222 310l1 2h-1z"/>
<path d="M173 312h5zM173 312h5h-5z"/>
<path d="M214 312h7zM214 312h7h-7z"/>
<path d="M170 310l1 2v-2zM170 310l1 2h-1z"/>
<path d="M167 310l1 2v-2zM167 310l1 2h-1z"/>
<path d="M165 310v2v-2zM165 310v2z"/>
<path d="M150 310l13 2v-2zM150 310l13 2h-13z"/>
<path d="M179 312l34 1v-1zM179 312l34 1h-34z"/>
<path d="M214 312l29 2v-2zM214 312l29 2h-29z"/>
<path d="M150 312l28 2v-2zM150 312l28 2h-28z"/>
<path d="M219 314h24zM219 314h24z"/>
<path d="M219 314h24zM219 314h24h-24z"/>
<path d="M219 314l24 2v-2zM219 314l24 2h-24z"/>
<path d="M150 314l24 2v-2zM150 314l24 2h-24z"/>
</g>
<path d="M150 306h92M179 310h34v1h-34z" fill="none" stroke="#22346e" stroke-width=".6"/>
<path d="M154 191h84v112h-84z" fill="none" stroke="#f00" stroke-width=".6"/>
<path d="M397 185h5v5h-3v6h-2M400 200h1v6h-1zM397 210h2v34h-2M400 247h1v7h-1zM400 293h1v7h-1z" fill="none" stroke="#e5e5e6" stroke-width=".6"/>
<path d="M397 185v137h5h-5v-7M402 260v62" fill="none" stroke="#000" stroke-width=".6"/>
<!-- layer: 0 -->
<g fill="#c7c8ca" stroke="#c7c8ca" stroke-width=".6">
<path d="M402 341l2-1v1z"/>
<path d="M402 341h2v1z"/>
<path d="M399 191h3zM399 191h3z"/>
<path d="M399 191h3zM399 191h3z"/>
<path d="M399 191l3 5v-5zM399 191l3 5h-3z"/>
<path d="M399 196h3zM399 196h3z"/>
<path d="M399 196l3 1zM399 197h3z"/>
<path d="M398 197h4zM398 197h4z"/>
<path d="M398 197h4zM398 197h4z"/>
<path d="M398 197l4 2v-2zM398 197l4 2h-4z"/>
<path d="M400 199l2 1v-1zM400 199l2 1h-2z"/>
<path d="M398 199l2 1v-1zM398 199l2 1h-2z"/>
<path d="M401 200l1 6v-6zM401 200l1 6h-1z"/>
<path d="M398 200l2 6v-6zM398 200l2 6h-2z"/>
<path d="M400 206l2 1v-1zM400 206l2 1h-2z"/>
<path d="M398 206l2 1v-1zM398 206l2 1h-2z"/>
<path d="M398 207l4 2v-2zM398 207l4 2h-4z"/>
<path d="M398 209h4zM398 209h4z"/>
<path d="M399 209h3zM399 209h3z"/>
<path d="M399 209l3 1zM399 209l3 1z"/>
<path d="M399 210l3 34v-34zM399 210l3 34h-3z"/>
<path d="M399 244h3zM399 244h3z"/>
<path d="M399 244l3 1zM399 245h3z"/>
<path d="M398 245h4zM398 245h4z"/>
<path d="M398 245l4 2v-2zM398 245l4 2h-4z"/>
<path d="M401 247l1 7v-7zM401 247l1 7h-1z"/>
<path d="M398 247l2 7v-7zM398 247l2 7h-2z"/>
<path d="M398 254l4 3v-3zM398 254l4 3h-4z"/>
<path d="M398 257h4zM398 257h4z"/>
<path d="M398 257h4zM398 257h4z"/>
<path d="M399 257l3 1zM399 257l3 1z"/>
<path d="M399 258l3 1v-1zM399 258l3 1h-3z"/>
<path d="M399 259l3 1zM399 259l3 1z"/>
<path d="M402 341v1h2zM402 342h2v1z"/>
</g>
<g fill="#636466" stroke="#636466" stroke-width=".6">
<path d="M399 191h3zM399 191h3z"/>
<path d="M399 191h3zM399 191h3z"/>
<path d="M399 191l3 5v-5zM399 191l3 5h-3z"/>
<path d="M399 196h3zM399 196h3z"/>
<path d="M399 196l3 1zM399 197h3z"/>
<path d="M398 197h4zM398 197h4z"/>
<path d="M398 197h4zM398 197h4z"/>
<path d="M398 197l4 2v-2zM398 197l4 2h-4z"/>
<path d="M398 199l2 8v-8zM398 199l2 8h-2z"/>
<path d="M398 207l4 2v-2zM398 207l4 2h-4z"/>
<path d="M398 209h4zM398 209h4z"/>
<path d="M399 209h3zM399 209h3z"/>
<path d="M399 209l3 1zM399 209l3 1z"/>
<path d="M399 210l3 34v-34zM399 210l3 34h-3z"/>
<path d="M399 244h3zM399 244h3z"/>
<path d="M399 244l3 1zM399 245h3z"/>
<path d="M398 245h4zM398 245h4z"/>
<path d="M398 245l4 2v-2zM398 245l4 2h-4z"/>
<path d="M398 247l2 8v-8zM398 247l2 8h-2z"/>
<path d="M398 255l4 2v-2zM398 255l4 2h-4z"/>
<path d="M398 257h4zM398 257h4z"/>
<path d="M398 257h4zM398 257h4z"/>
<path d="M399 257l3 1zM399 257l3 1z"/>
<path d="M399 258l3 1v-1zM399 258l3 1h-3z"/>
<path d="M399 259l3 1zM399 259l3 1z"/>
</g>
<path d="M402 190v70h-3v-2l-1-1v-12l1-1v-34l-1-1v-12l1-1v-5h3M402 199h-2v8h2M402 247h-2v8h2" fill="none" stroke="#636466" stroke-width=".6"/>
<!-- layer: 0 -->
<g fill="#22346e" stroke="#22346e" stroke-width=".6">
<path d="M179 310l34 1v-1zM179 310l34 1h-34z"/>
<path d="M230 309l4 3v-3zM230 309l4 3h-4z"/>
<path d="M226 310l2 2v-2zM226 310l2 2h-2z"/>
<path d="M223 310l2 2v-2zM223 310l2 2h-2z"/>
<path d="M221 310l1 2v-2zM221 310l1 2h-1z"/>
<path d="M171 310l2 2v-2zM171 310l2 2h-2z"/>
<path d="M168 310l2 2v-2zM168 310l2 2h-2z"/>
<path d="M165 310l2 2v-2zM165 310l2 2h-2z"/>
<path d="M163 310l2 2v-2zM163 310l2 2h-2z"/>
</g>
<path d="M163 310h2v2h-2zM165 310h2v2h-2zM168 310h2v2h-2zM171 310h2v2h-2zM221 310h1v2h-1zM223 310h2v2h-2zM226 310h2v2h-2zM230 309h4v3h-4z" fill="none" stroke="#22346e" stroke-width=".6"/>
<!-- layer: 0 -->
<g fill="#25ad8f" stroke="#25ad8f" stroke-width=".6">
<path d="M243 187h22z"/>
<path d="M243 187h22v19z"/>
<path d="M243 187v19h22zM243 206h22z"/>
</g>
<path d="M407 339l6 5v-5zM407 339l6 5h-6z" fill="#f1eb1f" stroke="#f1eb1f" stroke-width=".6"/>
<!-- layer: BottomSolder -->
<g fill="none" stroke="#000" stroke-width=".6">
<path d="M638 214h6v3h-6zM638 220h6v3h-6zM643 208h7v5h-7zM677 203h6v5h-6zM638 226h6v2h-6zM638 231h6v3h-6zM638 237h6v3h-6zM638 243h6v2h-6zM638 248h6v3h-6zM638 254h6v3h-6zM638 258h6v2h-6zM638 261h6v2h-6z"/>
<path d="M643 266v4h7v-4h-12v-2h6v2M677 265h6v5h-6zM622 300v2M619 302v2M622 304v2M633 304h2M635 301h2M637 304h2"/>
</g>
<g font-size="15.1">
<text x="177" y="95">Front</text>
<text x="387" y="95">Side</text>
<text x="617" y="95">Back</text>
</g>
<text font-size="12.8" x="173" y="231">2.4&quot; TFT</text>
<text font-size="12.7" x="575" y="556">mm</text>
<g font-size="12.1">
<text x="44" y="434">NOTES:</text>
<text x="41" y="448">1.DISPLAY TYPE:</text>
<text x="142" y="448">2.4&quot; TN TFT</text>
<text x="43" y="462">2.VIEWING DIRECTION: 12 O'CLOCK</text>
<text x="43" y="477">3.DRIVE IC:</text>
<text x="118" y="478">ILI9341V</text>
<text x="43" y="492">4.POLARIZER MODE: TRANSMISSIVE/POSITIVE</text>
<text x="43" y="506">5.RESOLUTION:</text>
<text x="130" y="506">240*RGB*320</text>
<text x="43" y="520">6.INTERFACE: SPI_4-Line</text>
<text x="42" y="534">7.UNMARKER TOLERANCE:±0.2</text>
<text x="43" y="549">8.OPERATING TEMP: -20℃~+60℃</text>
</g>
<g font-size="11.2">
<text x="162" y="244">240*RGB*320</text>
<text x="162" y="257">12 0' CLOCK</text>
</g>
<g font-size="8.2">
<text x="264" y="220">Pull Tape</text>
<text x="703" y="506">DRG DATE</text>
<text x="705" y="522">DRAWING</text>
<text x="431" y="539">TITLE.</text>
<text x="479" y="538">LCM OUTLINE</text>
<text x="552" y="538">REV.</text>
<text x="577" y="539">UNIT</text>
<text x="605" y="539">SIZE</text>
<text x="710" y="539">CHECK</text>
<text x="435" y="555">SKU.</text>
<text x="490" y="555">MSP2401</text>
<text x="552" y="555">V1.0</text>
<text x="610" y="555">A4</text>
<text x="705" y="555">APPROVE</text>
</g>
<g font-size="7.8">
<text x="586" y="53">REVISION</text>
<text x="676" y="53">RECORD</text>
<text x="773" y="53">Date</text>
</g>
<g font-size="7.6">
<text x="248" y="332" transform="rotate(-5 248 332)">4-∅4.70</text>
<text x="247" y="340" transform="rotate(35 247 340)">4-∅3.20</text>
</g>
<g font-size="7">
<text x="179" y="114">42.72(PCB)</text>
<text x="412" y="113">4.30±0.2(Total Thickness excluding Header)</text>
<text x="166" y="125">42.72±0.2(LCD BL)</text>
<text x="416" y="125">1.60(PCB)</text>
<text x="176" y="137">36.72(HOLE)</text>
<text x="254" y="137">3.00</text>
<text x="411" y="136">2.20±0.1(LCD(Without Tape))</text>
<text x="172" y="148">36.72(LCD AA)</text>
<text x="254" y="149">3.00</text>
<text x="413" y="146">0.50(LCD Back Tape Thickness)</text>
<text x="104" y="161" transform="rotate(-90 104 161)">3.00</text>
<text x="138" y="161" transform="rotate(-90 138 161)">2.17</text>
<text x="158" y="160">17.23</text>
<text x="423" y="158">3.00 Max(SMD)</text>
<text x="116" y="165" transform="rotate(-90 116 165)">6.51</text>
<text x="127" y="165" transform="rotate(-90 127 165)">9.26</text>
<text x="699" y="212" transform="rotate(-90 699 212)">29.32</text>
<text x="92" y="274" transform="rotate(-90 92 274)">77.18(PCB)</text>
<text x="104" y="274" transform="rotate(-90 104 274)">67.26(HOLE)</text>
<text x="126" y="271" transform="rotate(-90 126 271)">48.96(LCD AA)</text>
<text x="115" y="284" transform="rotate(-90 115 284)">60.26±0.2(LCD BL)</text>
<text x="129" y="361">4.85</text>
<text x="172" y="361">13x2.54=33.02</text>
<text x="431" y="363">5.84</text>
<text x="116" y="369" transform="rotate(-90 116 369)">2.00</text>
<text x="431" y="375">8.38</text>
<text x="431" y="385">11.17(Height of Header)</text>
<text x="431" y="396">12.68(Total height(include Header))</text>
</g>
<g font-size="6">
<text x="594" y="63">V1.0</text>
<text x="670" y="63">First release</text>
<text x="763" y="63">2024-04-15</text>
<text x="248" y="160">3*2.54=7.62</text>
<text x="595" y="372">14</text>
<text x="672" y="372">1</text>
<text x="759" y="506">2024-04-15</text>
<text x="769" y="521">Joan</text>
<text x="767" y="538">Green</text>
<text x="768" y="553">Rose</text>
</g>
<g font-size="2.7">
<text x="208" y="176">J4</text>
<text x="613" y="240">R2</text>
<text x="613" y="235">R1</text>
<text x="613" y="245">R3</text>
<text x="606" y="272">C2</text>
<text x="592" y="293" transform="rotate(90 592 293)">U1</text>
<text x="613" y="295">C1</text>
<text x="626" y="298">J1</text>
<text x="641" y="295">R5</text>
<text x="611" y="303">U2</text>
<text x="641" y="304">Q1</text>
<text x="602" y="310">R4</text>
<text x="641" y="312">R6</text>
<text x="151" y="343">J2</text>
</g>
<g font-size="1.2">
<text x="178" y="313">96</text>
<text x="213" y="313">1</text>
</g>
<g font-size=".3">
<text x="408" y="218">全动</text>
<text x="409" y="218">电子</text>
</g>
</svg>
